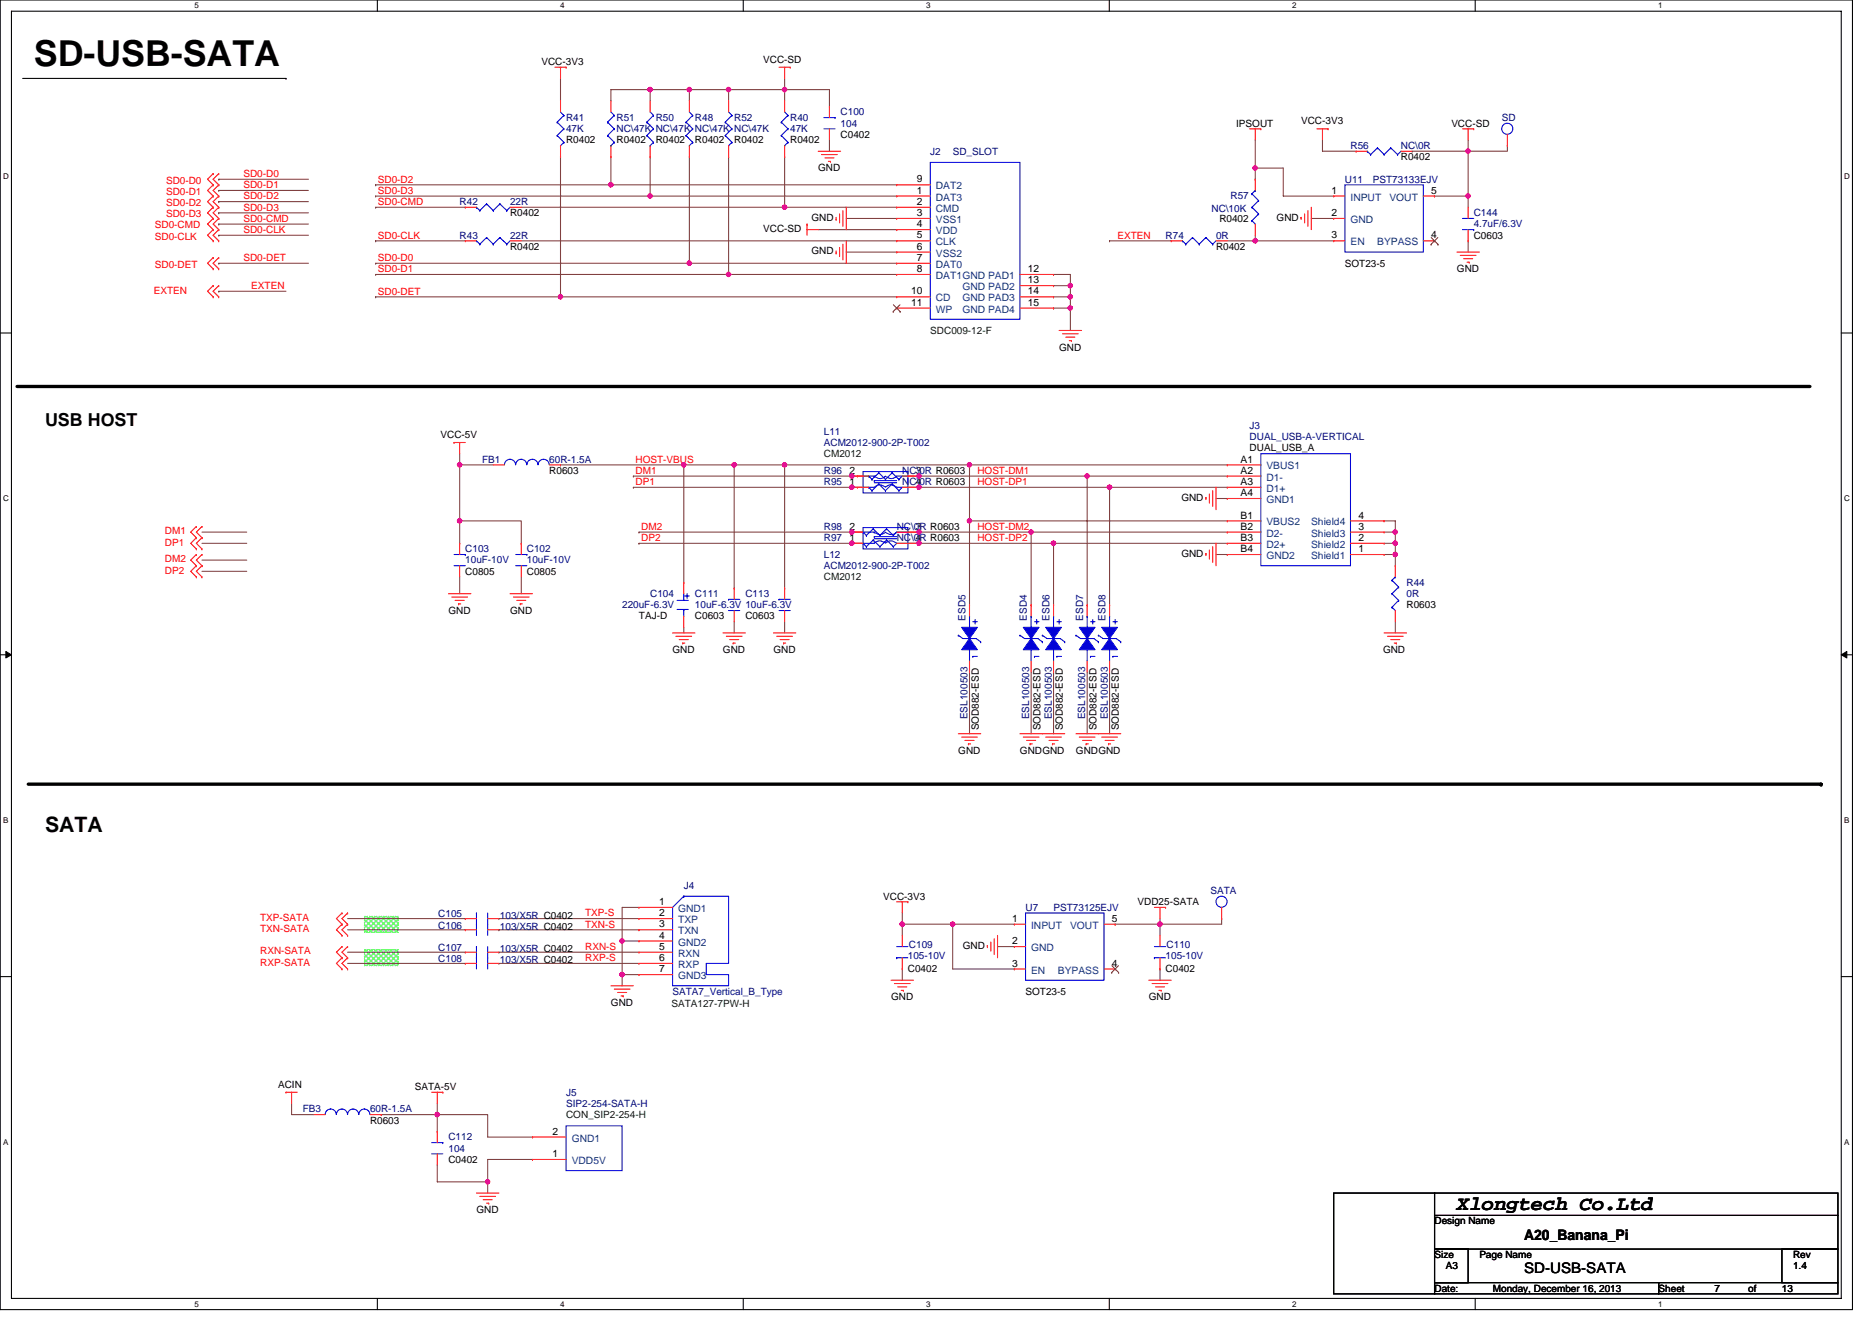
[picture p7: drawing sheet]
<svg xmlns="http://www.w3.org/2000/svg" width="297mm" height="210mm" viewBox="0 0 297 210" stroke-linecap="round" stroke-linejoin="round" font-family="sans-serif">
<path d="M0 0h293.9v207.9h-293.9zM1.8 1.8h290.4v204.3h-290.4z" fill="none" stroke="#000" stroke-width=".17"/>
<g fill="#fff">
<path d="M30.8 .2h.7v1.4h-.7z"/>
<path d="M30.8 206.3h.7v1.4h-.7z"/>
</g>
<path d="M59.9 0v1.8M59.9 206.1v1.8" fill="none" stroke="#000" stroke-width=".17"/>
<g fill="#fff">
<path d="M88.9 .2h.7v1.4h-.7z"/>
<path d="M88.9 206.3h.7v1.4h-.7z"/>
</g>
<path d="M117.9 0v1.8M117.9 206.1v1.8" fill="none" stroke="#000" stroke-width=".17"/>
<g fill="#fff">
<path d="M147 .2h.7v1.4h-.7z"/>
<path d="M147 206.3h.7v1.4h-.7z"/>
</g>
<path d="M176 0v1.8M176 206.1v1.8" fill="none" stroke="#000" stroke-width=".17"/>
<g fill="#fff">
<path d="M205 .2h.7v1.4h-.7z"/>
<path d="M205 206.3h.7v1.4h-.7z"/>
</g>
<path d="M234.1 0v1.8M234.1 206.1v1.8" fill="none" stroke="#000" stroke-width=".17"/>
<g fill="#fff">
<path d="M263.1 .2h.7v1.4h-.7z"/>
<path d="M263.1 206.3h.7v1.4h-.7z"/>
<path d="M.5 27.3h.9v1.4h-.9z"/>
<path d="M292.6 27.3h.9v1.4h-.9z"/>
<path d="M.5 78.4h.9v1.4h-.9z"/>
<path d="M292.6 78.4h.9v1.4h-.9z"/>
</g>
<path d="M0 52.9h1.8M292.2 52.9h1.7" fill="none" stroke="#000" stroke-width=".17"/>
<g fill="#fff">
<path d="M.5 129.5h.8v1.4h-.8z"/>
<path d="M292.6 129.5h.9v1.4h-.9z"/>
</g>
<path d="M0 103.9h1.8M292.2 103.9h1.7" fill="none" stroke="#000" stroke-width=".17"/>
<path d="M.9 103.4l.9 .5-.9 .5zM292.2 103.9l.8-.5v1z" fill="#000" stroke="#000" stroke-width=".16"/>
<g fill="#fff">
<path d="M.5 180.5h.8v1.4h-.8z"/>
<path d="M292.6 180.5h.9v1.4h-.9z"/>
</g>
<path d="M3.6 12.4h41.8M45.4 12.4h.1M0 155h1.8M292.2 155h1.7M211.6 189.4h16v16h-16zM227.6 189.4h64v3.5h-64zM227.6 192.9h64v5.3h-64zM227.6 198.2h5.4v5.4h-5.4zM282.7 198.2h8.9v5.4h-8.9zM227.6 203.6h35.6v1.8h-35.6zM263.2 203.6h28.4v1.8h-28.4z" fill="none" stroke="#000" stroke-width=".17"/>
<path d="M2.7 61.3h284.5M4.5 124.5h284.5M289 124.5h.1" fill="none" stroke="#000" stroke-width=".53"/>
<g fill="#0f0" stroke="#0f0" stroke-width=".17" stroke-dasharray="0 .3">
<path d="M57.8 145.4h5.4v2.5h-5.4z" fill-rule="evenodd"/>
<path d="M57.8 150.8h5.4v2.5h-5.4z" fill-rule="evenodd"/>
</g>
<g fill="none" stroke="#804040" stroke-width=".17">
<path d="M88.9 12.4v3.6M96.9 16v-1.8h6.3v1.8M103.2 14.2h6.2v1.8M103.2 14.2h.1M109.4 14.2h6.2v1.8M109.4 14.2h.1M115.6 14.2h.1M115.6 14.2h8.9M124.5 14.2h.1M124.5 12.4v1.8M124.5 14.2h7.1v2.7M124.5 14.2v1.8"/>
<path d="M34.7 32h.1M34.7 33.8h.1M34.7 35.6h.1M34.7 37.3h.1M34.7 28.4h.1M34.7 30.2h.1M34.7 32h14.2M34.7 33.8h14.2M34.7 35.6h14.2M34.7 37.3h14.2M34.7 28.4h14.2M34.7 30.2h14.2"/>
<path d="M59.6 32.9h.1M59.6 38.2h.1M59.6 29.3h.1M59.6 31.1h.1M59.6 32.9h14.2M59.6 38.2h14.2M82.7 32.9h41.8M82.7 38.2h59.6M88.9 24.9v22.2M96.9 29.3h.1M96.9 24.9v4.4h-37.3M96.9 29.3h45.4"/>
<path d="M103.2 31.1h.1M103.2 24.9v6.2h-43.6M103.2 31.1h39.1M109.4 24.9v16.9h-49.8M115.6 24.9v18.7h-56M124.5 32.9h.1M124.5 24.9v8M124.5 32.9h17.8M129.8 36.4h12.5M131.6 22.2v1.8M134.3 34.7h8M176.1 38.2h.1"/>
<path d="M176.1 38.2h9.7M194.7 38.2h4.5M199.2 38.2h.1M199.2 26.7h4.4v4.4h8M199.2 22.2v4.5M199.2 26.7h.1M199.2 37.3v.9M199.2 38.2h12.4M199.2 26.7v1.7M208.1 34.7h3.5M209.8 22.2v1.8h5.4M224.1 24h.1"/>
<path d="M224.1 24h8.9M227.6 31.1h.1M227.6 31.1h5.4M233 24v7.1M233 31.1v1.8M233 38.2v1.8M233 22.2v1.8M239.2 23.1v.9h-6.2M34.7 41.8h.1M34.7 46.2h.1M34.7 41.8h14.2M34.7 46.2h10.7"/>
<path d="M59.6 47.1h.1M59.6 41.8h.1M59.6 43.6h.1M59.6 47.1h82.7M88.9 47.1h.1M109.4 41.8h.1M109.4 41.8h32.9M115.6 43.6h.1M115.6 43.6h26.7M134.3 40h8M167.2 47.1h.1M167.2 48.9h2.6v3.6"/>
<path d="M167.2 48.9h.1M167.2 43.6h2.6v1.7M167.2 45.3h2.6v1.8M167.2 45.3h.1M167.2 47.1h2.6M169.8 47.1v1.8M72.9 72v1.8M72.9 73.8h.1M72.9 73.8v8.9M72.9 73.8h5.4M88.9 73.8h.1M88.9 73.8h19.6"/>
<path d="M100.5 75.6h.1M100.5 77.3h.1M100.5 75.6h35.6M100.5 77.3h35.6M108.5 73.8h.1M108.5 73.8h8M108.5 73.8v18.7M116.5 73.8h.1M116.5 73.8h8M116.5 73.8v19.5M124.5 73.8h.1M124.5 73.8h29.3v8.9"/>
<path d="M124.5 73.8v19.5M135.2 75.6h.1M135.2 77.3h.1M144.9 75.6h.9M144.9 77.3h.9M145.8 77.3h.1M145.8 75.6h.1M145.8 75.6h48.9M145.8 77.3h30.3M153.8 73.8h.1M153.8 73.8h40.9M172.5 75.6h.1"/>
<path d="M172.5 75.6v20.4M176.1 77.3h18.6M176.1 77.3v18.7M193 79.1h1.7M32 84.5h7.2M32 86.2h7.2M32 88.9h7.2M32 90.7h7.2M72.9 91.6v2.6M72.9 82.7v3.5M72.9 82.7h9.8v3.5M72.9 82.7h.1"/>
<path d="M82.7 91.6v2.6M101.4 86.2h.1M101.4 84.5h.1M101.4 84.5h33.8M101.4 86.2h33.8M108.5 99.6v.9M116.5 98.7v1.8M124.5 98.7v1.8M144.1 84.5h1.7M144.1 86.2h1.7M145.8 84.5h.1M145.8 86.2h.1"/>
<path d="M145.8 84.5h48.9M145.8 86.2h21.4M153.8 82.7h.1M153.8 82.7v13.3M153.8 82.7h40.9M163.6 84.5h.1M163.6 84.5v11.5M167.2 86.2h27.5M167.2 86.2v9.8M193 88h1.7M219.6 82.7h1.8v1.8M219.6 84.5h1.8"/>
<path d="M219.6 86.2h1.8M219.6 88h1.8M221.4 88h.1M221.4 84.5h.1M221.4 86.2h.1M221.4 98.7v1.8M221.4 84.5v5.3M153.8 106.7v9.8M163.6 106.7v9.8M167.2 106.7v9.8M172.5 106.7v9.8M176.1 106.7v9.8"/>
<path d="M55.2 145.8h18.6M55.2 147.6h18.6M55.2 151.1h18.6M55.2 152.9h18.6M79.2 152.9h.1M79.2 145.8h.1M79.2 147.6h.1M79.2 151.1h.1M79.2 152.9h22.2M79.2 145.8h22.2M79.2 147.6h22.2M79.2 151.1h22.2"/>
<path d="M98.7 149.4v5.3h2.7M98.7 149.4h.1M98.7 154.7h.1M98.7 154.7v1.8M101.4 144h-2.7v5.4h2.7M143.2 144.9v1.8M143.2 146.7v1.8M143.2 153.8v1.8M143.2 146.7h.1M143.2 146.7h8M151.2 146.7h9.7M151.2 146.7v7.1h9.7"/>
<path d="M151.2 146.7h.1M158.3 150.2h2.6M177 146.7h.1M184.1 146.7v1.8M184.1 153.8v1.8M184.1 146.7h.1M184.1 145.8v.9M193.8 145.8h.1M193.8 145.8v.9h-16.8M46.3 175.1v1.8h3.5M60.5 176.9h8.9M69.4 176.9h8v3.6h7.1"/>
<path d="M69.4 176.9h.1M69.4 176.9v2.7M69.4 175.1v1.8M69.4 184.9v2.7h8M77.4 187.6h.1M77.4 187.6v1.8M84.5 184h-7.1v3.6"/>
</g>
<g fill="#f0f" stroke="#f0f" stroke-width=".17">
<circle cx="124.5" cy="32.9" r=".35"/>
<circle cx="169.8" cy="47.1" r=".35"/>
<circle cx="169.8" cy="48.9" r=".35"/>
<circle cx="103.2" cy="31.1" r=".35"/>
<circle cx="109.4" cy="41.8" r=".35"/>
<circle cx="115.6" cy="43.5" r=".35"/>
<circle cx="96.9" cy="29.3" r=".35"/>
<circle cx="124.5" cy="14.2" r=".35"/>
<circle cx="98.7" cy="149.3" r=".35"/>
<circle cx="69.4" cy="176.9" r=".35"/>
<circle cx="77.4" cy="187.6" r=".35"/>
<circle cx="184" cy="146.7" r=".35"/>
<circle cx="98.7" cy="154.7" r=".35"/>
<circle cx="151.2" cy="146.7" r=".35"/>
<circle cx="143.2" cy="146.7" r=".35"/>
<circle cx="169.8" cy="45.3" r=".35"/>
<circle cx="199.2" cy="38.2" r=".35"/>
<circle cx="232.9" cy="31.1" r=".35"/>
<circle cx="232.9" cy="24" r=".35"/>
<circle cx="88.9" cy="47.1" r=".35"/>
<circle cx="199.2" cy="26.7" r=".35"/>
<circle cx="108.5" cy="73.8" r=".35"/>
<circle cx="116.5" cy="73.8" r=".35"/>
<circle cx="124.5" cy="73.8" r=".35"/>
<circle cx="153.8" cy="73.8" r=".35"/>
<circle cx="221.4" cy="88" r=".35"/>
<circle cx="221.4" cy="84.4" r=".35"/>
<circle cx="221.4" cy="86.2" r=".35"/>
<circle cx="163.6" cy="84.4" r=".35"/>
<circle cx="172.5" cy="75.6" r=".35"/>
<circle cx="153.8" cy="82.7" r=".35"/>
<circle cx="72.9" cy="73.8" r=".35"/>
<circle cx="72.9" cy="82.7" r=".35"/>
<circle cx="176" cy="77.3" r=".35"/>
<circle cx="145.8" cy="77.3" r=".35"/>
<circle cx="135.2" cy="86.2" r=".35"/>
<circle cx="135.2" cy="84.4" r=".35"/>
<circle cx="145.8" cy="84.4" r=".35"/>
<circle cx="167.2" cy="86.2" r=".35"/>
<circle cx="145.8" cy="86.2" r=".35"/>
<circle cx="115.6" cy="14.2" r=".35"/>
<circle cx="103.2" cy="14.2" r=".35"/>
<circle cx="109.4" cy="14.2" r=".35"/>
<circle cx="145.8" cy="75.6" r=".35"/>
<circle cx="135.2" cy="75.6" r=".35"/>
<circle cx="135.2" cy="77.3" r=".35"/>
</g>
<g fill="none" stroke="#f00" stroke-width=".17">
<path d="M88.1 10.7h1.7M88.9 10.7v1.7M88.9 16v1.8M89.8 10.7h.1M96.9 16v1.8M103.2 16v1.8M109.4 16v1.8M115.6 16v1.8M123.6 10.7h1.8M124.5 10.7v1.7M124.5 16v1.8M125.4 10.7h.1"/>
<path d="M131.6 16.9h.1M131.6 16.9v1.8M33.8 31.1h.1M33.8 32.9h.1M33.8 34.7h.1M33.8 36.4h.1M33.8 38.2h.1M33.8 27.6h.1M33.8 29.3h.1M33.8 31.1l-.9 .9 .9 .9M33.8 34.7l-.9 .9 .9 .8M33.8 32.9l-.9 .9 .9 .9"/>
<path d="M33.8 36.4l-.9 .9 .9 .9M33.8 27.6l-.9 .8 .9 .9M33.8 29.3l-.9 .9 .9 .9M34.7 31.1h.1M34.7 32.9h.1M34.7 34.7h.1M34.7 36.4h.1M34.7 38.2h.1M34.7 27.6h.1M34.7 29.3h.1M34.7 31.1l-.9 .9 .9 .9M34.7 34.7l-.9 .9 .9 .8"/>
<path d="M34.7 32.9l-.9 .9 .9 .9M34.7 36.4l-.9 .9 .9 .9M34.7 27.6l-.9 .8 .9 .9M34.7 29.3l-.9 .9 .9 .9M73.8 38.2h.1M73.8 32.9h.1M73.8 38.2h1.8M73.8 32.9h1.8M80.9 38.2h1.8M80.9 32.9h1.8M88.9 24.9h.1M88.9 23.1v1.8"/>
<path d="M96.9 24.9h.1M96.9 23.1v1.8M103.2 24.9h.1M103.2 23.1v1.8M109.4 24.9h.1M109.4 23.1v1.8M115.6 24.9h.1M115.6 23.1v1.8M124.5 24.9h.1M124.5 23.1v1.8M128.1 36.4h1.7M128.1 35.6h.1"/>
<path d="M128.1 35.6v1.7M129.8 24h3.6M130.4 24.5h2.5M130.9 25.1h1.4M131.4 25.6h.4M131.6 20.4v1.8M131.8 25.6h.1M132.7 34.8h.1M132.7 34.5v.3M132.7 39.8v.4M133.2 34v1.4M133.2 39.3v1.4"/>
<path d="M133.7 33.4v2.5M133.7 38.8v2.5M134.3 32.9v3.5M134.3 38.2v3.6M142.3 31.1h.1M142.3 32.9h.1M142.3 34.7h.1M142.3 36.4h.1M142.3 38.2h.1M142.3 29.3h.1M142.3 38.2h5.3M142.3 31.1h5.3"/>
<path d="M142.3 32.9h5.3M142.3 34.7h5.3M142.3 36.4h5.3M142.3 29.3h5.3M185.8 38.2h.1M185.8 38.2h1.8M193 38.2h1.7M198.3 20.4h1.8M199.2 20.4v1.8M199.2 35.6v1.7M199.2 28.4h.1M199.2 28.4v1.8"/>
<path d="M200.1 20.4h.1M206.5 34.5h.1M206.5 34.5v.3M207 34v1.4M207.5 33.4v2.5M208.1 32.9v3.5M209 20.4h1.7M209.8 20.4v1.8M210.7 20.4h.1M211.6 31.1h.1M211.6 34.7h.1M211.6 38.2h.1"/>
<path d="M211.6 38.2h1.8M211.6 31.1h1.8M211.6 34.7h1.8M215.2 24h.1M215.2 24h1.8M222.3 24h1.8M225.8 38.2h1.8M225.8 31.1h1.8M227.6 38.2h.1M227.6 31.1h.1M232.1 20.4h1.7M233 20.4v1.8"/>
<path d="M233 32.9v1.8M233 38.2h.1M233 36.4v1.8M233.8 20.4h.1M239.2 23.1h.1M239.2 21.3v1.8M33.8 40.9h.1M33.8 42.7h.1M33.8 47.1h.1M33.8 45.3h.1M33.8 40.9l-.9 .9 .9 .9M33.8 45.3l-.9 .9 .9 .9"/>
<path d="M34.7 40.9h.1M34.7 42.7h.1M34.7 47.1h.1M34.7 45.3h.1M34.7 40.9l-.9 .9 .9 .9M34.7 45.3l-.9 .9 .9 .9M132.7 40.2h.1M142.3 40h.1M142.3 41.8h.1M142.3 43.6h.1M142.3 47.1h.1M142.3 48.9h.1"/>
<path d="M142.3 40h5.3M142.3 41.8h5.3M142.3 43.6h5.3M142.3 47.1h5.3M142.3 48.9h5.3M161.8 43.6h5.4M161.8 47.1h5.4M161.8 48.9h5.4M161.8 45.3h5.4M167.2 43.6h.1M167.2 45.3h.1M167.2 47.1h.1"/>
<path d="M167.2 48.9h.1M168.1 52.5h3.5M168.6 53h2.5M169.1 53.5h1.5M169.7 54.1h.3M170 54.1h.1M231.2 40h3.5M231.7 40.5h2.5M232.2 41.1h1.5M232.8 41.6h.3M233.1 41.6h.1M72 70.2h.1"/>
<path d="M72 70.2h1.8M72.9 70.2v1.8M78.3 73.8h1.7M87.2 73.8h1.7M88.9 73.8h.1M135.2 77.3h.1M135.2 75.6h.1M135.2 77.3h2.6M135.2 75.6h2.6M136.1 77.3h.1M136.1 75.6h.1M143.2 77.3h1.7"/>
<path d="M143.2 75.6h1.7M144.1 77.3h1.7M144.1 75.6h1.7M145.8 75.6h.1M145.8 77.3h.1M191.3 79h.1M191.3 79v.3M191.9 78.4v1.4M192.4 77.9v2.5M193 77.3v3.6M194.7 73.8h.1M194.7 75.6h.1"/>
<path d="M194.7 77.3h.1M194.7 79.1h.1M194.7 73.8h5.4M194.7 77.3h5.4M194.7 75.6h5.4M194.7 79.1h5.4M31.2 85.3h.1M31.2 83.6h.1M31.2 87.1h.1M31.2 89.8h.1M31.2 88h.1M31.2 91.6h.1"/>
<path d="M31.2 83.6l-.9 .9 .9 .8M31.2 85.3l-.9 .9 .9 .9M31.2 88l-.9 .9 .9 .9M31.2 89.8l-.9 .9 .9 .9M32 85.3h.1M32 83.6h.1M32 87.1h.1M32 89.8h.1M32 88h.1M32 91.6h.1M32 83.6l-.8 .9 .8 .8M32 85.3l-.8 .9 .8 .9"/>
<path d="M32 88l-.8 .9 .8 .9M32 89.8l-.8 .9 .8 .9M71.2 94.2h3.5M71.7 94.8h2.5M72.2 95.3h1.5M72.8 95.8h.1M72.8 95.8h.3M72.9 89.8v1.8M72.9 86.2h.1M72.9 86.2v1.8M80.9 94.2h3.6M81.5 94.8h2.5"/>
<path d="M82 95.3h1.4M82.5 95.8h.1M82.5 95.8h.4M82.7 89.8v1.8M82.7 86.2h.1M82.7 86.2v1.8M108.5 97.8v1.8M108.5 92.5h.1M108.5 92.5v1.7M116.5 96.9v1.8M116.5 93.3h.1M116.5 93.3v1.8"/>
<path d="M124.5 96.9v1.8M124.5 93.3h.1M124.5 93.3v1.8M135.2 86.2h.1M135.2 84.5h.1M135.2 86.2h1.7M135.2 84.5h1.7M142.3 86.2h3.5M142.3 84.5h3.5M145.8 84.5h.1M145.8 86.2h.1M153.8 96h.1"/>
<path d="M153.8 96v1.8M163.6 96h.1M163.6 96v1.8M167.2 96h.1M167.2 96v1.8M172.5 96h.1M172.5 96v1.8M176.1 96h.1M176.1 96v1.8M191.3 87.8h.1M191.3 87.8v.4M191.9 87.3v1.4"/>
<path d="M192.4 86.8v2.5M193 86.2v3.6M194.7 88h.1M194.7 86.2h.1M194.7 84.5h.1M194.7 82.7h.1M194.7 86.2h5.4M194.7 84.5h5.4M194.7 88h5.4M194.7 82.7h5.4M214.3 86.2h5.3M214.3 84.5h5.3"/>
<path d="M214.3 88h5.3M214.3 82.7h5.3M219.6 88h.1M219.6 86.2h.1M219.6 84.5h.1M219.6 82.7h.1M221.4 96.9v1.8M221.4 89.8h.1M221.4 89.8v1.8M106.7 100.5h3.6M107.2 101h2.5M107.8 101.5h1.4"/>
<path d="M108.3 102.1h.1M108.3 102.1h.4M114.7 100.5h3.6M115.2 101h2.5M115.8 101.5h1.4M116.3 102.1h.1M116.3 102.1h.4M122.7 100.5h3.6M123.3 101h2.4M123.8 101.5h1.4M124.3 102.1h.1M124.3 102.1h.4"/>
<path d="M152.1 116.5h3.5M152.6 117h2.5M153.1 117.5h1.5M153.7 118.1h.1M153.7 118.1h.3M153.8 104.9v1.8M161.8 116.5h7.1M162.4 117h2.5M162.9 117.5h1.4M163.4 118.1h.1M163.4 118.1h.4M163.6 104.9v1.8"/>
<path d="M165.9 117h2.5M166.5 117.5h1.4M167 118.1h.1M167 118.1h.3M167.2 104.9v1.8M170.7 116.5h7.1M171.3 117h2.5M171.8 117.5h1.4M172.3 118.1h.1M172.3 118.1h.4M172.5 104.9v1.8M174.8 117h2.5"/>
<path d="M175.3 117.5h1.5M175.9 118.1h.1M175.9 118.1h.3M176.1 104.9v1.8M219.6 100.5h3.6M220.2 101h2.4M220.7 101.5h1.4M221.2 102.1h.4M221.6 102.1h.1M54.3 144.9h.1M54.3 146.7h.1M54.3 148.5h.1"/>
<path d="M54.3 152h.1M54.3 153.8h.1M54.3 150.2h.1M54.3 144.9l-.9 .9 .9 .9M54.3 146.7l-.9 .9 .9 .9M54.3 152l-.9 .9 .9 .9M54.3 150.2l-.9 .9 .9 .9M55.2 144.9h.1M55.2 146.7h.1M55.2 148.5h.1M55.2 152h.1M55.2 153.8h.1"/>
<path d="M55.2 150.2h.1M55.2 144.9l-.9 .9 .9 .9M55.2 146.7l-.9 .9 .9 .9M55.2 152l-.9 .9 .9 .9M55.2 150.2l-.9 .9 .9 .9M73.8 147.6h.1M73.8 145.8h.1M73.8 151.1h.1M73.8 152.9h.1M73.8 147.6h1.8M73.8 145.8h1.8M73.8 151.1h1.8"/>
<path d="M73.8 152.9h1.8M77.4 147.6h1.8M77.4 145.8h1.8M77.4 151.1h1.8M77.4 152.9h1.8M96.9 156.5h3.6M97.5 157h2.5M98 157.5h1.4M98.5 158.1h.4M98.9 158.1h.1M101.4 144h.1M101.4 145.8h.1"/>
<path d="M101.4 147.6h.1M101.4 149.4h.1M101.4 151.1h.1M101.4 152.9h.1M101.4 154.7h.1M101.4 144h5.3M101.4 147.6h5.3M101.4 145.8h5.3M101.4 149.4h5.3M101.4 151.1h5.3M101.4 152.9h5.3M101.4 154.7h5.3"/>
<path d="M141.4 155.6h3.5M141.9 156.1h2.5M142.3 143.1h1.8M142.4 156.6h1.5M143 157.2h.3M143.2 143.1v1.8M143.2 148.5v1.7M143.2 153.8h.1M143.2 152v1.8M143.3 157.2h.1M144.1 143.1h.1M156.7 150.1h.1"/>
<path d="M156.7 150.1v.3M157.2 149.5v1.5M157.8 149v2.5M158.3 148.5v3.5M160.9 146.7h.1M160.9 150.2h.1M160.9 153.8h.1M160.9 146.7h1.8M160.9 150.2h1.8M160.9 153.8h1.8M175.2 146.7h1.8M175.2 153.8h1.8"/>
<path d="M177 153.8h.1M177 146.7h.1M182.3 155.6h3.5M182.8 156.1h2.5M183.2 144h1.8M183.3 156.6h1.5M183.9 157.2h.3M184.1 144v1.8M184.1 148.5v1.7M184.1 153.8h.1M184.1 152v1.8M184.2 157.2h.1"/>
<path d="M185 144h.1M193.8 145.8h.1M193.8 144v1.8M45.4 173.4h.1M45.4 173.4h1.8M46.3 173.4v1.7M49.8 176.9h1.8M58.7 176.9h1.8M60.5 176.9h.1M68.5 173.4h1.8M69.4 173.4v1.7M69.4 179.6h.1"/>
<path d="M69.4 179.6v1.8M70.3 173.4h.1M69.4 183.1v1.8M75.6 189.4h3.6M76.1 189.9h2.5M76.7 190.4h1.4M77.2 191h.4M77.6 191h.1M84.5 184h.1M84.5 180.5h.1M84.5 184h5.3M84.5 180.5h5.3"/>
</g>
<g fill="none" stroke="#00f" stroke-width=".17">
<path d="M88.4 19.4h.1M88.4 19.4l1.1 1M88.9 17.8l.6 .5M89.5 18.3h.1M89.5 18.3l-1.1 1.1M96.4 19.4h.1M96.4 19.4l1.1 1M96.9 17.8l.6 .5M97.5 18.3h.1M97.5 18.3l-1.1 1.1M102.6 19.4h.1M102.6 19.4l1.1 1"/>
<path d="M103.2 17.8l.5 .5M103.7 18.3h.1M103.7 18.3l-1.1 1.1M108.9 19.4h.1M108.9 19.4l1 1M109.4 17.8l.5 .5M109.9 18.3h.1M109.9 18.3l-1 1.1M115.1 19.4h.1M115.1 19.4l1 1M115.6 17.8l.5 .5M116.1 18.3h.1"/>
<path d="M116.1 18.3l-1 1.1M124 19.4h.1M124 19.4l1 1M124.5 17.8l.5 .5M125 18.3h.1M125 18.3l-1 1.1M130.7 18.7h1.8M132.5 18.7h.1M75.6 38.2h.1M75.6 32.9h.1M75.6 38.2l.5 .6M75.6 32.9l.5 .5"/>
<path d="M76.1 38.8h.1M76.1 33.4h.1M77.2 37.7h.1M77.2 32.4h.1M77.2 37.7l1.1 1.1M77.2 37.7l-1.1 1.1M77.2 32.4l1.1 1M77.2 32.4l-1.1 1M78.3 38.8h.1M78.3 33.4h.1M79.3 37.7h.1M79.3 32.4h.1"/>
<path d="M79.3 37.7l1.1 1.1M79.3 37.7l-1 1.1M79.3 32.4l1.1 1M79.3 32.4l-1 1M80.4 38.8h.1M80.4 33.4h.1M80.9 38.2l-.5 .6M80.9 32.9l-.5 .5M88.4 21.5h.1M88.4 21.5l1.1 1.1M88.9 23.1h.1M89.5 20.4h.1"/>
<path d="M89.5 22.6h.1M89.5 20.4l-1.1 1.1M89.5 22.6l-.6 .5M96.4 21.5h.1M96.4 21.5l1.1 1.1M96.9 23.1h.1M97.5 20.4h.1M97.5 22.6h.1M97.5 20.4l-1.1 1.1M97.5 22.6l-.6 .5M102.6 21.5h.1M102.6 21.5l1.1 1.1"/>
<path d="M103.2 23.1h.1M103.7 20.4h.1M103.7 22.6h.1M103.7 20.4l-1.1 1.1M103.7 22.6l-.5 .5M108.9 21.5h.1M108.9 21.5l1 1.1M109.4 23.1h.1M109.9 20.4h.1M109.9 22.6h.1M109.9 20.4l-1 1.1M109.9 22.6l-.5 .5"/>
<path d="M115.1 21.5h.1M115.1 21.5l1 1.1M115.6 23.1h.1M116.1 20.4h.1M116.1 22.6h.1M116.1 20.4l-1 1.1M116.1 22.6l-.5 .5M124 21.5h.1M124 21.5l1 1.1M124.5 23.1h.1M125 20.4h.1M125 22.6h.1"/>
<path d="M125 20.4l-1 1.1M125 22.6l-.5 .5M130.7 20.4h1.8M147.6 25.8h14.2v24.9h-14.2zM187.6 38.2h.1M187.6 38.2l.5 .6M188.1 38.8h.1M189.2 37.7h.1M189.2 37.7l1.1 1.1M189.2 37.7l-1.1 1.1M190.3 38.8h.1M191.3 37.7h.1"/>
<path d="M191.3 37.7l1.1 1.1M191.3 37.7l-1 1.1M192.4 38.8h.1M193 38.2l-.6 .6M198.6 35h.1M198.6 32.9h.1M198.6 30.8h.1M198.6 35l.6 .6M198.6 32.9l1.1 1.1M198.6 30.8l1.1 1M199.2 30.2h.1M199.2 30.2l-.6 .6"/>
<path d="M199.7 34h.1M199.7 31.8h.1M199.7 34l-1.1 1M199.7 31.8l-1.1 1.1M213.4 29.3h12.4v10.7h-12.4zM217 24h.1M217 24l.5 .5M217.5 24.5h.1M218.6 23.5h.1M218.6 23.5l1 1M218.6 23.5l-1.1 1M219.6 24.5h.1"/>
<path d="M220.7 23.5h.1M220.7 23.5l1.1 1M220.7 23.5l-1.1 1M221.8 24.5h.1M222.3 24l-.5 .5M232.1 34.7h1.7M232.1 36.4h1.7M233.8 36.4h.1M80 73.8a.88 .88 0 0 1 .9-.9 .88 .88 0 0 1 .9 .9M81.8 73.8a.88 .88 0 0 1 .9-.9 .88 .88 0 0 1 .9 .9M83.6 73.8a.88 .88 0 0 1 .9-.9 .88 .88 0 0 1 .9 .9 .89 .89 0 0 1 .9-.9 .89 .89 0 0 1 .8 .9M136.9 74.8h7.2v3.4h-7.2z"/>
<path d="M136.9 77.3h1.8a1.21 1.21 0 0 1 1.8 0 1.21 1.21 0 0 1 1.8 0h1.8M136.9 75.6h1.8M137.8 77.3h.1M137.8 75.6h.1M137.8 77.3l.6 .6M137.8 75.6l.6 .5M138.4 77.9h.1M138.4 76.1h.1M138.7 75.6a1.26 1.26 0 0 0 1.8 0 1.26 1.26 0 0 0 1.8 0h1.8M138.7 75.6h.1M138.7 76.6h3.6M138.7 76.3h.1"/>
<path d="M138.7 76.3h3.6M139.4 76.8h.1M139.4 75h.1M139.4 76.8l1.1 1.1M139.4 76.8l-1 1.1M139.4 75l1.1 1.1M139.4 75l-1 1.1M140.5 77.9h.1M140.5 76.1h.1M141.6 76.8h.1M141.6 75h.1M141.6 76.8l1 1.1"/>
<path d="M141.6 76.8l-1.1 1.1M141.6 75l1 1.1M141.6 75l-1.1 1.1M142.6 77.9h.1M142.6 76.1h.1M143.2 77.3l-.6 .6M143.2 75.6l-.6 .5M200.1 72h14.2v17.8h-14.2zM72 89.8h1.8M72 88h1.8M73.8 88h.1M81.8 89.8h1.8"/>
<path d="M81.8 88h1.8M83.6 88h.1M107.4 96.7h1.8M107.4 95.3h1.8M108.5 94.2v1.1M108.5 96.7h.1M108.5 96.7v1.1M108.7 94.6h.7M109 94.2v.8M115.6 96.9h1.8M115.6 95.1h.1M115.6 95.1h1.8"/>
<path d="M123.6 96.9h1.8M123.6 95.1h.1M123.6 95.1h1.8M136.9 83.7h7.2v3.4h-7.2zM136.9 86.2h1.8a1.21 1.21 0 0 1 1.8 0 1.21 1.21 0 0 1 1.8 0M136.9 86.2h.1M136.9 84.5h.1M136.9 84.5h1.8M136.9 86.2l.6 .6M136.9 84.5l.6 .5M137.5 86.8h.1M137.5 85h.1"/>
<path d="M138.6 85.7h.1M138.6 83.9h.1M138.6 85.7l1 1.1M138.6 85.7l-1.1 1.1M138.6 83.9l1 1.1M138.6 83.9l-1.1 1.1M138.7 84.5h.1M138.7 84.5a1.26 1.26 0 0 0 1.8 0 1.26 1.26 0 0 0 1.8 0M138.7 85.5h3.6M138.7 85.2h.1M138.7 85.2h3.6M139.6 86.8h.1"/>
<path d="M139.6 85h.1M140.7 85.7h.1M140.7 83.9h.1M140.7 85.7l1 1.1M140.7 85.7l-1.1 1.1M140.7 83.9l1 1.1M140.7 83.9l-1.1 1.1M141.7 86.8h.1M141.7 85h.1M142.3 86.2h1.8M142.3 84.5h1.8M142.3 86.2l-.6 .6"/>
<path d="M142.3 84.5l-.6 .5M152.9 99.7h1.8M153.8 97.8h.1M153.8 97.8v1.8M154.4 98.7h.7M154.7 98.3v.7M162.7 99.7h1.8M163.6 97.8h.1M163.6 97.8v1.8M164.1 98.7h.8M164.5 98.3v.7M166.3 99.7h1.8"/>
<path d="M167.2 97.8h.1M167.2 97.8v1.8M167.7 98.7h.7M168.1 98.3v.7M171.6 99.7h1.8M172.5 97.8h.1M172.5 97.8v1.8M173 98.7h.8M173.4 98.3v.7M175.2 99.7h1.8M176.1 97.8h.1M176.1 97.8v1.8"/>
<path d="M176.6 98.7h.7M177 98.3v.7M220.9 96.4h.1M220.9 94.2h.1M220.9 92.1h.1M220.9 96.4l.5 .5M220.9 94.2l1 1.1M220.9 92.1l1 1.1M221.4 91.6h.1M221.4 91.6l-.5 .5M221.9 95.3h.1M221.9 93.2h.1"/>
<path d="M221.9 95.3l-1 1.1M221.9 93.2l-1 1M152.1 100.8l.7 .5h2.1l.7 .6M152.1 100.8h.1M153.8 103.1v1.8M154.4 104.2h.1M154.4 104.2h.7M155.6 101.9h.1M161.8 100.8l.8 .5h2.1l.7 .6M161.8 100.8h.1M163.6 103.1v1.8M164.1 104.2h.1"/>
<path d="M164.1 104.2h.8M165.4 100.8l.7 .5h2.1l.7 .6M165.4 100.8h.1M165.4 101.9h.1M167.2 103.1v1.8M167.7 104.2h.1M167.7 104.2h.7M168.9 101.9h.1M170.7 100.8l.7 .5h2.2l.7 .6M170.7 100.8h.1M172.5 103.1v1.8M173 104.2h.1"/>
<path d="M173 104.2h.8M174.3 101.9h.1M174.3 100.8l.7 .5h2.1l.7 .6M174.3 100.8h.1M176.1 103.1v1.8M176.6 104.2h.1M176.6 104.2h.7M177.8 101.9h.1M75.6 146.7h.1M75.6 144.9h.1M75.6 150.2h.1M75.6 152h.1"/>
<path d="M75.6 144.9v3.6M75.6 150.2v3.6M77.4 144.9v3.6M77.4 150.2v3.6M106.7 144l1.8-1.8h7.1v10.7h-3.5v1.8h3.5v1.8h-8.9zM108.5 142.2h.1M142.3 150.2h1.8M142.3 152h.1M142.3 152h1.8M162.7 144.9h12.5v10.7h-12.5zM183.2 150.2h1.8M183.2 152h.1"/>
<path d="M183.2 152h1.8M51.6 176.9a.88 .88 0 0 1 .9-.9 .88 .88 0 0 1 .9 .9M53.4 176.9a.88 .88 0 0 1 .9-.9 .88 .88 0 0 1 .8 .9 .89 .89 0 0 1 .9-.9 .89 .89 0 0 1 .9 .9 .89 .89 0 0 1 .9-.9 .89 .89 0 0 1 .9 .9M89.8 178.7h8.9v7.1h-8.9zM68.5 183.1h1.8M68.5 181.4h1.8M70.3 181.4h.1"/>
<circle cx="239.2" cy="20.4" r=".88"/>
<circle cx="193.8" cy="143.1" r=".88"/>
</g>
<g fill="#00f" stroke="#00f" stroke-width=".17">
<path d="M171.3 99.6h2.5l-1.3 1.7z" fill-rule="evenodd"/>
<path d="M172.5 101.3l1.3 1.8h-2.5z" fill-rule="evenodd"/>
<path d="M165.9 99.6h2.5l-1.2 1.7z" fill-rule="evenodd"/>
<path d="M167.2 101.3l1.2 1.8h-2.5z" fill-rule="evenodd"/>
<path d="M174.8 99.6h2.5l-1.2 1.7z" fill-rule="evenodd"/>
<path d="M176.1 101.3l1.2 1.8h-2.5z" fill-rule="evenodd"/>
<path d="M152.6 99.6h2.5l-1.3 1.7z" fill-rule="evenodd"/>
<path d="M153.8 101.3l1.3 1.8h-2.5z" fill-rule="evenodd"/>
<path d="M162.4 99.6h2.5l-1.3 1.7z" fill-rule="evenodd"/>
<path d="M163.6 101.3l1.3 1.8h-2.5z" fill-rule="evenodd"/>
</g>
<path d="M227.1 38.8h.1M227.1 37.7l1.1 1.1M228.2 37.7l-1.1 1.1M228.2 38.8h.1M141.7 49.4h.1M141.7 48.4l1.1 1M142.8 48.4l-1.1 1M142.8 49.4h.1M176.4 154.3h.1M176.4 153.3l1.1 1M177.5 153.3l-1.1 1M177.5 154.3h.1" fill="none" stroke="#804000" stroke-width=".16"/>
<text font-size="5.7" x="5.4" y="10.5">SD-USB-SATA</text>
<text font-size="3.4" x="7.2" y="132">SATA</text>
<text font-size="3.2" x="231.2" y="192.1">Xlongtech Co.Ltd</text>
<text font-size="2.8" x="7.2" y="67.5">USB HOST</text>
<g font-size="2.3">
<text x="241.8" y="196.8">A20_Banana_Pi</text>
<text x="241.8" y="202.1">SD-USB-SATA</text>
</g>
<g font-size="1.6">
<text x="85.9" y="10.3">VCC-3V3</text>
<text x="121.1" y="9.9">VCC-SD</text>
<text x="89.8" y="22.8">R0402</text>
<text x="97.8" y="22.8">R0402</text>
<text x="104.1" y="22.8">R0402</text>
<text x="110.3" y="22.8">R0402</text>
<text x="116.5" y="22.8">R0402</text>
<text x="125.4" y="22.8">R0402</text>
<text x="133.4" y="21.9">C0402</text>
<text x="196.1" y="20.1">IPSOUT</text>
<text x="206.5" y="19.7">VCC-3V3</text>
<text x="230.3" y="20.1">VCC-SD</text>
<text x="129.8" y="27.2">GND</text>
<text x="145.5" y="29">9</text>
<text x="222.3" y="25.4">R0402</text>
<text x="80.9" y="34.3">R0402</text>
<text x="128.8" y="35">GND</text>
<text x="145.5" y="30.7">1</text>
<text x="145.5" y="32.5">2</text>
<text x="145.5" y="34.3">3</text>
<text x="193.5" y="35.2">R0402</text>
<text x="202.6" y="35">GND</text>
<text x="211.3" y="30.7">1</text>
<text x="211.3" y="34.3">2</text>
<text x="227.1" y="30.7">5</text>
<text x="80.9" y="39.6">R0402</text>
<text x="121.1" y="36.8">VCC-SD</text>
<text x="128.8" y="40.4">GND</text>
<text x="145.5" y="36.1">4</text>
<text x="145.5" y="37.8">5</text>
<text x="145.5" y="39.6">6</text>
<text x="145.5" y="41.4">7</text>
<text x="193" y="39.6">R0402</text>
<text x="211.3" y="37.8">3</text>
<text x="227.1" y="37.8">4</text>
<text x="233.8" y="37.9">C0603</text>
<text x="144.6" y="46.7">10</text>
<text x="145.5" y="43.2">8</text>
<text x="163.1" y="43.2">12</text>
<text x="163.1" y="45">13</text>
<text x="163.1" y="46.7">14</text>
<text x="213.4" y="42.3">SOT23-5</text>
<text x="231.2" y="43.2">GND</text>
<text x="144.6" y="48.5">11</text>
<text x="163.1" y="48.5">15</text>
<text x="168.1" y="55.6">GND</text>
<text x="69.9" y="69.5">VCC-5V</text>
<text x="198.3" y="71.6">DUAL_USB_A</text>
<text x="87.2" y="75.2">R0603</text>
<text x="134.8" y="77">1</text>
<text x="134.8" y="75.2">2</text>
<text x="145.3" y="75.2">3</text>
<text x="145.3" y="77">4</text>
<text x="196.8" y="73.4">A1</text>
<text x="196.8" y="75.2">A2</text>
<text x="196.8" y="77">A3</text>
<text x="187.4" y="79.5">GND</text>
<text x="196.8" y="78.7">A4</text>
<text x="196.8" y="82.3">B1</text>
<text x="215.5" y="82.3">4</text>
<text x="134.8" y="85.9">1</text>
<text x="134.8" y="84.1">2</text>
<text x="145.3" y="84.1">3</text>
<text x="145.3" y="85.9">4</text>
<text x="187.4" y="88.4">GND</text>
<text x="196.8" y="87.6">B4</text>
<text x="196.8" y="85.9">B3</text>
<text x="196.8" y="84.1">B2</text>
<text x="215.5" y="87.6">1</text>
<text x="215.5" y="85.9">2</text>
<text x="215.5" y="84.1">3</text>
<text x="73.8" y="91.2">C0805</text>
<text x="83.6" y="91.2">C0805</text>
<text x="71.2" y="97.4">GND</text>
<text x="80.9" y="97.4">GND</text>
<text x="101.4" y="98.3">TAJ-D</text>
<text x="110.3" y="98.3">C0603</text>
<text x="118.3" y="98.3">C0603</text>
<text x="223.2" y="96.5">R0603</text>
<text x="106.7" y="103.7">GND</text>
<text x="114.7" y="103.7">GND</text>
<text x="122.7" y="103.7">GND</text>
<text x="219.5" y="103.7">GND</text>
<text x="152.1" y="119.7">GND</text>
<text x="155.3" y="115.9" transform="rotate(-90 155.3 115.9)">SOD882-ESD</text>
<text x="161.8" y="119.7">GNDGND</text>
<text x="165.1" y="115.9" transform="rotate(-90 165.1 115.9)">SOD882-ESD</text>
<text x="168.7" y="115.9" transform="rotate(-90 168.7 115.9)">SOD882-ESD</text>
<text x="170.7" y="119.7">GNDGND</text>
<text x="174" y="115.9" transform="rotate(-90 174 115.9)">SOD882-ESD</text>
<text x="177.5" y="115.9" transform="rotate(-90 177.5 115.9)">SOD882-ESD</text>
<text x="104.6" y="143.6">1</text>
<text x="140.1" y="142.8">VCC-3V3</text>
<text x="180.5" y="143.7">VDD25-SATA</text>
<text x="104.6" y="145.4">2</text>
<text x="104.6" y="147.2">3</text>
<text x="104.6" y="149">4</text>
<text x="160.6" y="146.3">1</text>
<text x="160.6" y="149.9">2</text>
<text x="176.4" y="146.3">5</text>
<text x="104.6" y="150.7">5</text>
<text x="104.6" y="152.5">6</text>
<text x="104.6" y="154.3">7</text>
<text x="144.1" y="154.3">C0402</text>
<text x="152.8" y="150.6">GND</text>
<text x="160.6" y="153.4">3</text>
<text x="176.4" y="153.4">4</text>
<text x="185" y="154.3">C0402</text>
<text x="96.9" y="159.7">GND</text>
<text x="141.4" y="158.8">GND</text>
<text x="162.7" y="157.9">SOT23-5</text>
<text x="182.3" y="158.8">GND</text>
<text x="44.1" y="172.6">ACIN</text>
<text x="65.8" y="173">SATA-5V</text>
<text x="58.7" y="178.3">R0603</text>
<text x="71.2" y="184.6">C0402</text>
<text x="87.7" y="183.6">1</text>
<text x="87.7" y="180.1">2</text>
<text x="75.6" y="192.6">GND</text>
<text x="227.6" y="194.3">Design Name</text>
<text x="227.6" y="199.7">Size</text>
<text x="229.4" y="201.4">A3</text>
<text x="234.7" y="199.7">Page Name</text>
<text x="284.5" y="199.7">Rev</text>
<text x="284.5" y="201.4">1.4</text>
<text x="227.6" y="205">Date:</text>
<text x="236.9" y="205">Monday, December 16, 2013</text>
<text x="263.2" y="205">Sheet</text>
<text x="272.1" y="205">7</text>
<text x="277.4" y="205">of</text>
<text x="282.7" y="205">13</text>
</g>
<g font-size="1.6" fill="#000080">
<text x="89.8" y="19.2">R41</text>
<text x="89.8" y="21">47K</text>
<text x="97.8" y="19.2">R51</text>
<text x="97.8" y="21">NC\47K NC\47K NC\47K NC\47K</text>
<text x="104.1" y="19.2">R50</text>
<text x="110.3" y="19.2">R48</text>
<text x="116.5" y="19.2">R52</text>
<text x="125.4" y="19.2">R40</text>
<text x="125.4" y="21">47K</text>
<text x="133.4" y="18.3">C100</text>
<text x="133.4" y="20.1">104</text>
<text x="214.3" y="23.6">R56</text>
<text x="222.3" y="23.6">NC\0R</text>
<text x="238.3" y="19.2">SD</text>
<text x="147.6" y="24.5">J2</text>
<text x="151.2" y="24.5">SD_SLOT</text>
<text x="213.4" y="29">U11</text>
<text x="217.8" y="29">PST73133EJV</text>
<text x="72.9" y="32.5">R42</text>
<text x="80.9" y="32.5">22R</text>
<text x="192.2" y="33.6">NC\10K</text>
<text x="195.3" y="31.6">R57</text>
<text x="233.8" y="34.3">C144</text>
<text x="72.9" y="37.9">R43</text>
<text x="80.9" y="37.9">22R</text>
<text x="185" y="37.9">R74</text>
<text x="193" y="37.9">0R</text>
<text x="233.8" y="36.1">4.7uF/6.3V</text>
<text x="130.7" y="69">L11</text>
<text x="130.7" y="70.8">ACM2012-900-2P-T002</text>
<text x="198.3" y="68.1">J3</text>
<text x="198.3" y="69.9">DUAL_USB-A-VERTICAL</text>
<text x="76.5" y="73.4">FB1</text>
<text x="87.2" y="73.4">60R-1.5A</text>
<text x="130.7" y="77">R95</text>
<text x="130.7" y="75.2">R96</text>
<text x="143.2" y="77">NC\0R R0603</text>
<text x="143.2" y="75.2">NC\0R R0603</text>
<text x="73.8" y="87.7">C103</text>
<text x="73.8" y="89.4">10uF-10V</text>
<text x="83.6" y="87.7">C102</text>
<text x="83.6" y="89.4">10uF-10V</text>
<text x="130.7" y="88.5">L12</text>
<text x="130.7" y="85.9">R97</text>
<text x="130.7" y="84.1">R98</text>
<text x="142.3" y="85.9">NC\0R R0603</text>
<text x="142.3" y="84.1">NC\0R R0603</text>
<text x="103.2" y="94.8">C104</text>
<text x="110.3" y="94.8">C111</text>
<text x="118.3" y="94.8">C113</text>
<text x="130.7" y="90.3">ACM2012-900-2P-T002</text>
<text x="223.2" y="93">R44</text>
<text x="223.2" y="94.8">0R</text>
<text x="98.7" y="96.5">220uF-6.3V</text>
<text x="110.3" y="96.5">10uF-6.3V 10uF-6.3V</text>
<text x="153.2" y="98.5" transform="rotate(-90 153.2 98.5)">ESD5</text>
<text x="163" y="98.5" transform="rotate(-90 163 98.5)">ESD4</text>
<text x="166.5" y="98.5" transform="rotate(-90 166.5 98.5)">ESD6</text>
<text x="171.8" y="98.5" transform="rotate(-90 171.8 98.5)">ESD7</text>
<text x="175.4" y="98.5" transform="rotate(-90 175.4 98.5)">ESD8</text>
<text x="153.5" y="114.2" transform="rotate(-90 153.5 114.2)">ESL100503</text>
<text x="163.3" y="114.2" transform="rotate(-90 163.3 114.2)">ESL100503</text>
<text x="166.9" y="114.2" transform="rotate(-90 166.9 114.2)">ESL100503</text>
<text x="172.2" y="114.2" transform="rotate(-90 172.2 114.2)">ESL100503</text>
<text x="175.8" y="114.2" transform="rotate(-90 175.8 114.2)">ESL100503</text>
<text x="108.5" y="141.2">J4</text>
<text x="192.1" y="141.9">SATA</text>
<text x="69.6" y="147.4">C106</text>
<text x="69.6" y="145.6">C105</text>
<text x="79.3" y="147.6">103/X5R C0402</text>
<text x="79.3" y="145.8">103/X5R C0402</text>
<text x="162.7" y="144.5">U7</text>
<text x="167.2" y="144.5">PST73125EJV</text>
<text x="69.6" y="150.9">C107</text>
<text x="69.6" y="152.7">C108</text>
<text x="79.3" y="151.1">103/X5R C0402</text>
<text x="79.3" y="152.9">103/X5R C0402</text>
<text x="144.1" y="152.2">105-10V</text>
<text x="144.2" y="150.4">C109</text>
<text x="185" y="152.2">105-10V</text>
<text x="185.1" y="150.4">C110</text>
<text x="106.7" y="157.9">SATA7_Vertical_B_Type</text>
<text x="89.8" y="173.9">J5</text>
<text x="48" y="176.6">FB3</text>
<text x="58.7" y="176.6">60R-1.5A</text>
<text x="89.8" y="175.7">SIP2-254-SATA-H</text>
<text x="71.2" y="181">C112</text>
<text x="71.2" y="182.8">104</text>
</g>
<g font-size="1.6" fill="#f00">
<text x="26.3" y="29.1">SD0-D0</text>
<text x="38.6" y="28.1">SD0-D0</text>
<text x="38.6" y="29.9">SD0-D1</text>
<text x="60" y="29">SD0-D2</text>
<text x="26.3" y="32.7">SD0-D2</text>
<text x="26.3" y="34.5">SD0-D3</text>
<text x="26.3" y="30.9">SD0-D1</text>
<text x="38.6" y="31.6">SD0-D2</text>
<text x="38.6" y="33.4">SD0-D3</text>
<text x="38.6" y="35.2">SD0-CMD</text>
<text x="60" y="32.5">SD0-CMD</text>
<text x="60" y="30.8">SD0-D3</text>
<text x="24.6" y="36.3">SD0-CMD</text>
<text x="24.6" y="38">SD0-CLK</text>
<text x="38.6" y="37">SD0-CLK</text>
<text x="38.6" y="41.4">SD0-DET</text>
<text x="60" y="37.9">SD0-CLK</text>
<text x="60" y="41.4">SD0-D0</text>
<text x="177.3" y="37.9">EXTEN</text>
<text x="24.4" y="46.6">EXTEN</text>
<text x="24.6" y="42.5">SD0-DET</text>
<text x="39.9" y="45.9">EXTEN</text>
<text x="60" y="46.8">SD0-DET</text>
<text x="60" y="43.2">SD0-D1</text>
<text x="100.9" y="73.4">HOST-VBUS</text>
<text x="100.9" y="75.2">DM1</text>
<text x="100.9" y="77">DP1</text>
<text x="155.1" y="77">HOST-DP1</text>
<text x="155.1" y="75.2">HOST-DM1</text>
<text x="26.2" y="84.8">DM1</text>
<text x="26.2" y="86.6">DP1</text>
<text x="26.2" y="89.3">DM2</text>
<text x="101.7" y="85.9">DP2</text>
<text x="101.7" y="84.1">DM2</text>
<text x="155.1" y="84.1">HOST-DM2</text>
<text x="155.1" y="85.9">HOST-DP2</text>
<text x="26.2" y="91">DP2</text>
<text x="41.3" y="146.2">TXP-SATA</text>
<text x="41.3" y="147.9">TXN-SATA</text>
<text x="92.9" y="145.4">TXP-S</text>
<text x="92.9" y="147.2">TXN-S</text>
<text x="41.3" y="153.3">RXP-SATA</text>
<text x="41.3" y="151.5">RXN-SATA</text>
<text x="92.9" y="152.5">RXP-S</text>
<text x="92.9" y="150.8">RXN-S</text>
</g>
<g font-size="1.6" fill="#004080">
<text x="148.5" y="31.8">DAT3</text>
<text x="148.5" y="33.6">CMD</text>
<text x="148.5" y="35.4">VSS1</text>
<text x="148.5" y="30.1">DAT2</text>
<text x="214.3" y="31.8">INPUT</text>
<text x="214.3" y="35.4">GND</text>
<text x="220.5" y="31.8">VOUT</text>
<text x="148.5" y="37.2">VDD</text>
<text x="148.5" y="38.9">CLK</text>
<text x="148.5" y="40.7">VSS2</text>
<text x="214.3" y="38.9">EN</text>
<text x="218.5" y="38.9">BYPASS</text>
<text x="148.5" y="42.5">DAT0</text>
<text x="148.5" y="44.3">DAT1GND PAD1</text>
<text x="148.5" y="47.8">CD</text>
<text x="152.7" y="46.1">GND PAD2</text>
<text x="152.7" y="47.8">GND PAD3</text>
<text x="148.5" y="49.6">WP</text>
<text x="152.7" y="49.6">GND PAD4</text>
<text x="201" y="74.5">VBUS1</text>
<text x="201" y="76.3">D1-</text>
<text x="201" y="78.1">D1+</text>
<text x="201" y="79.8">GND1</text>
<text x="201" y="83.4">VBUS2</text>
<text x="208" y="83.4">Shield4</text>
<text x="201" y="88.7">GND2</text>
<text x="201" y="87">D2+</text>
<text x="201" y="85.2">D2-</text>
<text x="208" y="88.7">Shield1</text>
<text x="208" y="87">Shield2</text>
<text x="208" y="85.2">Shield3</text>
<text x="107.6" y="144.7">GND1</text>
<text x="107.6" y="146.5">TXP</text>
<text x="107.6" y="148.3">TXN</text>
<text x="163.6" y="147.4">INPUT</text>
<text x="169.8" y="147.4">VOUT</text>
<text x="107.6" y="150.1">GND2</text>
<text x="107.6" y="151.8">RXN</text>
<text x="107.6" y="153.6">RXP</text>
<text x="107.6" y="155.4">GND3</text>
<text x="163.6" y="151">GND</text>
<text x="163.6" y="154.5">EN</text>
<text x="167.8" y="154.5">BYPASS</text>
<text x="90.7" y="184.7">VDD5V</text>
<text x="90.7" y="181.2">GND1</text>
</g>
<g font-size="1.6" fill="#004000">
<text x="147.6" y="53">SDC009-12-F</text>
<text x="130.7" y="72.5">CM2012</text>
<text x="130.7" y="92.1">CM2012</text>
<text x="106.5" y="159.8">SATA127-7PW-H</text>
<text x="89.8" y="177.4">CON_SIP2-254-H</text>
</g>
<g font-size="1.3">
<text x="30.8" y="1.3">5</text>
<text x="88.9" y="1.3">4</text>
<text x="147" y="1.3">3</text>
<text x="205" y="1.3">2</text>
<text x="263.1" y="1.3">1</text>
<text x=".5" y="28.4">D</text>
<text x="292.6" y="28.4">D</text>
<text x=".5" y="79.5">C</text>
<text x="292.6" y="79.5">C</text>
<text x=".5" y="130.6">B</text>
<text x="292.6" y="130.6">B</text>
<text x=".5" y="181.7">A</text>
<text x="292.6" y="181.7">A</text>
<text x="30.8" y="207.4">5</text>
<text x="88.9" y="207.4">4</text>
<text x="147" y="207.4">3</text>
<text x="205" y="207.4">2</text>
<text x="263.1" y="207.4">1</text>
</g>
</svg>
